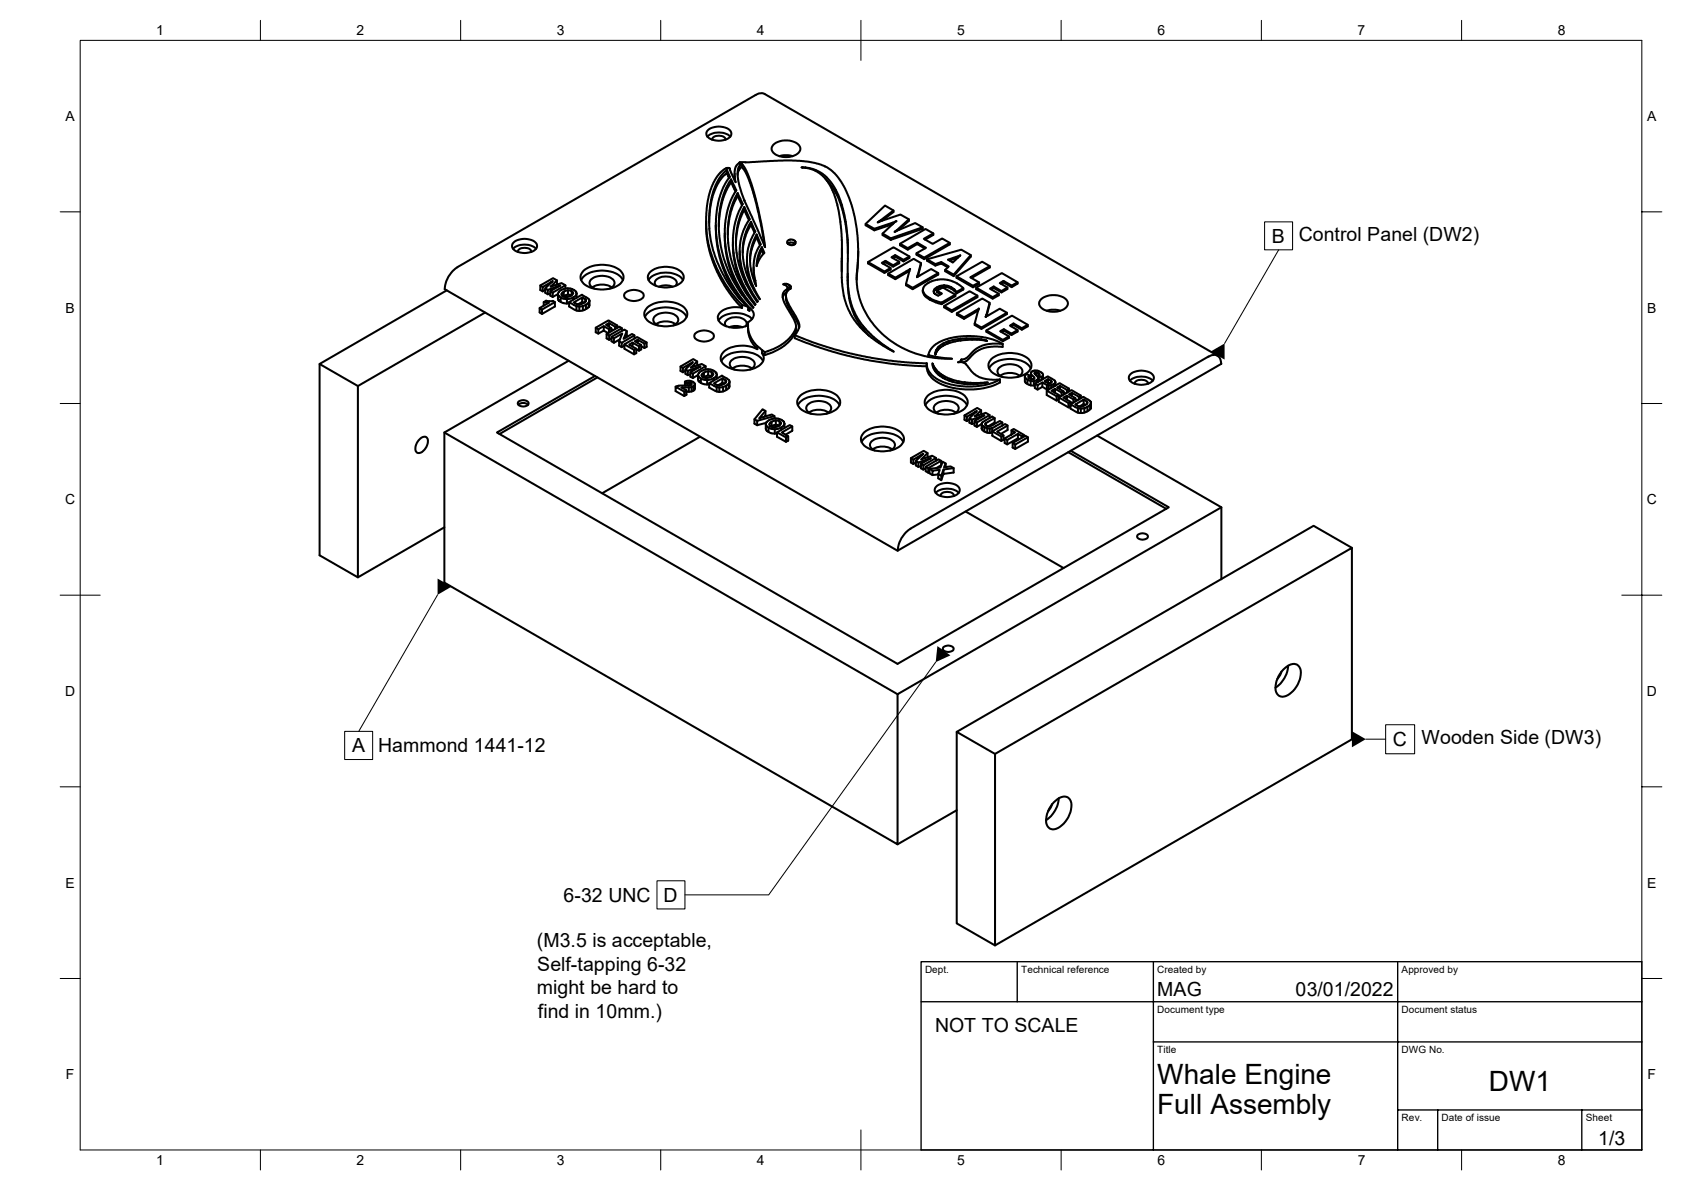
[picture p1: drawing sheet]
<svg xmlns="http://www.w3.org/2000/svg" width="420mm" height="297mm" viewBox="0 0 420 297" stroke-linecap="round" stroke-linejoin="round" font-family="sans-serif">
<g fill="none" stroke="#000" stroke-width=".51">
<path d="M176.6 34.1a4.4 4.4 0 0 1 5.8 0M176.8 32.5a4.4 4.4 0 0 1 5.7 .3 1.52 1.52 0 0 1-1.4 2.1 4.4 4.4 0 0 1-4.6-.9l-.1-.9zM177.8 34.9a1.95 1.95 0 0 1 3-.7l.4 .7M193.1 36.2a4.9 4.9 0 0 1 6.5 .2 1.74 1.74 0 0 1-1.4 2.5 4.8 4.8 0 0 1-5.3-1.1 1.27 1.27 0 0 1 .2-1.6zM194.6 39a5.8 5.8 0 0 1 3.4 0M176.3 55.2l.1 2.6 .3 2.9 .8 3.2 .9 2.4 1.1 2.5 1.9 3.3 1.9 2.6 2 2.1M178.7 56.2l.3 4.8 1.1 4.6 1.6 4.2 2.9 4.7M181 58.2l.1 3.2 .8 4.4 1.4 4 2 3.8M181.5 42.5l.4 .9a1.02 1.02 0 0 1-.2 1.6l-1.5 2.7-1.1 4.2-.4 4.8 .4 4.1 .9 3.7 1.5 4 2 3.7 2.9 3.8a1.95 1.95 0 0 1 .8 1.6l-.4-.4M181.5 42.5v.7l-1.8 1.8-1.6 3.5-.7 3.1-.3 4M181.5 43.2l.5 1.2M181.5 42.5l-1.2 1.1-.9 1.3-1.1 2.3-.6 2.1-.6 4.7v3.4l.4 2.8 1 3.7 2 4.6 2.9 4.5 1.6 1.9 1.8 1.7v.7"/>
<path d="M182.2 42.2v.1M182.5 44.8l1 1.9a1.12 1.12 0 0 1-.2 1.7l-1.4 3.3-.8 3.4-.1 4.1 .3 3.3 1.1 4.2 1.3 3.2 1.1 2.2 1.4 2.2 1.9 2.4-.1 .1-2.5-3-2.6-4.1-1.8-4.1-1.1-4-.5-4.2 .2-5.1 1.1-4.3zM182.5 44.8v.8l-1.2 2.1-.9 2.4-.7 3.2-.2 3.2M182.5 45.5l1.1 2.3M183.4 43.3l.1 1.8M184.2 48.9l1.1 2.3M184.2 48.2l.8 1.8a1.39 1.39 0 0 1-.1 2l-1.3 3.2-.4 2.4-.2 3.9 .2 2.1 .7 2.9 1 3 2 3.8 1.7 2.6-.1 .2-2.7-3.7-1.7-3.1-1.3-3.5-.8-3.8-.3-5.1 .3-2.7 .9-3.4zM184.2 48.2l-.1 .9-.7 1.3-1 2.8-.5 2.3-.2 3M184.7 40.6h.1l-.9 .7-.4 1.1-.1 1.5 .3 1.6-1.1-2.2-.4-1.2-.7-.2-1.7 1.2-1.7 2.5-.8 2-.6 2.6-.3 2.9-.1 3.2 .1 1.9 .7 3.5 1.9 5.3 1.8 3.3 1.4 2.1 2.2 2.8 .9 .9M184.7 40.6l11-.6 5.7 .3 2.8 .6 1.6 .5 1.7 1 1 .9 1.3 1.7 1.5 2.8 1.4 3.5 .7 2.8 .6 3.2 .2 3.4-.2 10.3 .6 3.4 1.2 2.9 1.5 2.6 1.9 2.3 2.5 2.3 2.4 1.7 3.2 1.6 3.6 1.1 3.5 .6h3.3l-3.3-.3-2.6-.6M184.7 40.6h.1M184.7 41.3l.6-.4 .7 1.1 1.7 4.2 1.6 5.7 1.2 5.8 .6 4-5.1-11.4-.8-2.1-.7-2.4-.4-2.3 .2-1.5z"/>
<path d="M185.3 41.7l1.2 1.9 1.5 4 1.6 6.3 1.3 7.5M185.3 40.9v.8l-.8 .6-.3 1.4M185.8 52.4l1.2 2.5M185.8 51.7l1.1 2.4a.49 .49 0 0 1 .2 .8l-1.1 1.7-.9 2.7-.4 2.5v2.4l.5 2.7 .6 1.9 1.5 3.4 1.9 3-.1 .2-1.6-2.5-2-3.9-1-3-.6-3.1-.1-3.6 .4-3 .6-2.5zM185.8 51.7v.7l-.8 1.7-.8 2.8-.4 3.8M187.5 55.4l.7 1.5a1.47 1.47 0 0 1-.3 2l-.7 1.8-.6 2.1v3.6l.4 2.1 .7 2 2 4.1M187.5 55.4v.7l-.9 1.7-.7 1.8-.4 3.5M187.5 56.1l.9 2M187.5 55.4l-1.2 2.3-.5 1.9-.3 2.1v2.6l.4 2.4 .8 2.4 1.3 2.8 1.7 2.8M188.9 58.5l-1 2.2-.6 3.3 .3 3.7 1.2 3.7-.2-1.4M188.9 58.5l.5 1.3a1.34 1.34 0 0 1 0 2l-.8 1.8-.4 1.8v2.5l.4 2.1M188.9 58.5v.8l-1.3 3.2-.3 2.6"/>
<path d="M188.9 59.3l.9 2M196.8 60l.6-.2 .7 .1 .4 .3 .2 .5-.5 .4h-1l-.6-.5zM200.4 41.8l.7 .1M200.4 41.8h-.2h.2M200.4 41.8h.1M200.4 41.8h.7M201.1 41.8v.1M201.1 41.8l2.5 .6 1.3 .7 1.4 1 2.1 2.7 1.5 3.3 1 3.6 .7 5 .1 11.4 .4 4.2 1.3 3.7 1.2 2.1 1.2 1.6M201.1 41.9l1.1 .2 1.5 .6 2.1 1.6 1.5 2 1.4 3.4 .7 2.8 .7 4.8 .2 14 .5 3.1 1 2.9 1.6 2.6 2.1 2.6 3.3 2.7 4.3 2.6-3.6-2.5M206.4 45l1.4 1.6 .8 1.3 1.7 4.2 1.1 5.3 .3 5.8M220.3 55.1l2.8-2.2v-.4l-2.1-1.2-4.8 4.6M220.4 58.3l2 1.2v.4l-2-1.2z"/>
<path d="M222.9 56l-4.6 1.5-2.1-1.3v-.3l2.1 1.2M222.9 55.9v-.3l-4.6 1.5v.4M223.1 52.5l-3.9 3 5.6-1.9 2.1 1.1v.4l-2.5 2.3M223.6 57.7l-.2 .2 5.1-2.2 1.9 1v.4l-8 2.8M223.8 55.2l-.9 .4M223.8 55.2h.1M223.8 55.2l-3.4 3.1M224 57.4l-.4 .3M226.9 54.7l-2.9 2.7v.2M230.4 56.7l-8 2.8M231 59.8l2-1.2v-.3l-1.9-1.2-6.4 3.7M233 58.3l-2.3 1.3 2.2 1.3 2.3-1.4 2 1.1v.4l-6.4 3.7-1.9-1.1v-.4l2.3-1.4-2.2-1.2v.3"/>
<path d="M111.5 72.5l-31.7 18.3v47.8l9.6 5.5v-47.7M114.2 66.7l74.5-43 .8-.4 .8-.1 .6 .3 113.1 65.3M114.2 66.7a6.9 6.9 0 0 0-3.2 5.5l113.1 65.3 80.9-46.7a1.95 1.95 0 0 0-1-2 1.95 1.95 0 0 0-2.2 .2M121.1 78l-31.7 18.4-9.6-5.6M128.1 62.1a4.4 4.4 0 0 1 5.8 0M128.3 60.5a4.4 4.4 0 0 1 5.6 .3 1.52 1.52 0 0 1-1.4 2.1 4.4 4.4 0 0 1-4.5-.9l-.1-.9zM129.3 62.9a1.95 1.95 0 0 1 3-.7l.4 .7M134.9 71.2l.6 .4M135.8 75.4l1.2 .2-2.3 1.3M135.8 76.3v-.9l.6-.3h1.6l.6 .3v1.1l-3.3 1.9-.6-.4v-1.1l.6 .4v1.1M136.1 72l1.9-1.9-2.5 1.5v1.1M136.8 72.3l-.7-.3v1.1l.7 .3 .6-.2"/>
<path d="M137.4 72.7l2.5-1.5-3.1 1.1v1.1M138 73l-.6-.3v1.1l.6 .3 1.3-.7M138.6 75.4l-3.3 1.9M139.1 71v-1l-1-.6-3.2 1.8v1.2l.6 .3 .6-.4M139.1 70l-1.6 1.6 2.7-.9 1 .5v.8M139.3 73.4l.2 .5 .5 .4M139.3 73.4v1.2l.4 .6 1.1 .5h1.3M140 74.3l.8 .3h.8M140 74.3v1.1M140.8 72.8l-.2 1.2M141.2 71.2l-3.2 1.8v1.1M141.6 74.6v1.2"/>
<path d="M141.8 72.5l.9 .2M141.8 72.5v1.1l-1 .3M141.8 72.5l-1 .3M141.8 73.6l.9 .1M142.7 72.7l.3 .2a.91 .91 0 0 1-1 1.1l-1 .1-.6-.2-.2-.6 .6-.5M142.7 72.7v1M143.2 74.2l-.8 .3-.8 .1M143.2 74.2v.6M143.9 76.4l.8 .1M143.9 76.4v1.1M144 73.2l-.2 .5-.6 .5M144 73.2v1.1"/>
<path d="M144 73.2l-.4-.6-.7-.5-1.5-.1-1.5 .5-.5 .4-.1 .5M144.7 76.5v1.1M145.1 69.9a5.6 5.6 0 0 1 5.2-2.4 5.6 5.6 0 0 1 5.2 2.4M145.4 74.3l.8 .4M145.4 75.4l.4 .2M145.5 76.4l-.8 .1M145.5 76.4v1.1M145.7 67.6a7.9 7.9 0 0 1 9.2 0 2.25 2.25 0 0 1-.9 3.8 8.1 8.1 0 0 1-8.3-.6 2.08 2.08 0 0 1 0-3.2zM146.2 75.3l-1.5 .7-1.4-.5 2.1-1.2v1.1l-1.1 .6M146.2 74.7l.1 .3-.1 .3M146.2 74.7v.6M146.3 76l-.8 .4"/>
<path d="M146.3 76v1.1M147 75.6v1.1M147 75.6l-.7 .4M147.2 75.1l-.4-.6-1.5-.9-3.2 1.8M147.2 75.1v1.1l-.2 .5-1.1 .7-.9 .2-1.1-.1-1.8-1v-1.1l1.8 1M147.2 75.1l-.2 .5M147.8 71.8a4.7 4.7 0 0 1 5 0M148.4 72a1.4 1.4 0 0 1-1.2-1.3 1.4 1.4 0 0 1 1.1-1.4 4.5 4.5 0 0 1 5 .8 1.38 1.38 0 0 1-1.1 1.9M156 73.2a3.3 3.3 0 0 1 4.7 .3 1.68 1.68 0 0 1-1.9 1.6 2.8 2.8 0 0 1-2.9-1.1zM161 79.1a5.6 5.6 0 0 1 5.2-2.4 5.6 5.6 0 0 1 5.2 2.4M161.6 76.8a7.9 7.9 0 0 1 9.3 0 2.25 2.25 0 0 1-1 3.8 8.1 8.1 0 0 1-8.3-.6 2.08 2.08 0 0 1 0-3.2zM161.9 69.9a6 6 0 0 1 7.3-1.2l.8 .5 .6 .7"/>
<path d="M162.5 67.7a6.4 6.4 0 0 1 7.8 .4 1.8 1.8 0 0 1-.8 2.8 6.5 6.5 0 0 1-7.3-.6 1.7 1.7 0 0 1 .3-2.6zM163.7 71.3a1.33 1.33 0 0 1 1.1-2 3.3 3.3 0 0 1 4.2 1.1l-.3 .9M164.5 71.5a4.4 4.4 0 0 1 3.4 0M183 60.4l.2 3.9 .7 3 1.2 3.3 1.5 3M184.7 62.7v2.2l.4 2.2 1.4 4.1M185.3 76.1l1.5 .5M185.3 76.8a5.4 5.4 0 0 0-5.9 1.9 2.27 2.27 0 0 0 2 2.7 7 7 0 0 0 5.3-.2M185.3 76.1v.7M186.5 64.8l.2 3.2 1 3.4M186.8 77.3l.3 .3M187.1 76.8a1.92 1.92 0 0 1 1.1 2 1.92 1.92 0 0 1-1.4 1.6M187.8 79.6a6.3 6.3 0 0 0-8.2 .1l-.2 .3"/>
<path d="M188.2 66.7l.1 2.4 .3 1.6v-.7M188.6 70.7v.2M189.7 74.6v.1M190.2 61.7v.7l-.7 1.6-.5 2.3M190.2 62.4l.4 .9M190.2 61.7l.3 .7a.94 .94 0 0 1-.2 1.4l-.6 .8-.8 1.8 .4-2.5zM195.9 70.9l.9 .1 .6 .6a.5 .5 0 0 1-.4 .7l-.7 .9 .1 1.6 .7 1.6 1.6 2.5 .9 2.2-.3 1.4-.8 1.2M195.9 70.9l-.3 .1 1 .6v.6M195.9 70.9v.2M196.3 73.7v1.2l.3 1.1 2.4 4.1 .6 1.6M196.4 73l-.5 .4-.4 .9M196.6 72.2l-.7 .4-.3 .5-.1 1.2 .6 1.8 2.3 4 .4 1.1v.6l-1.3 2.1-1.8 1.8-2.7 1.5-2 .7"/>
<path d="M196.6 72.2v.5M196.6 71.6l.7 .5M196.7 71.9v.7M196.7 60.8l.5-.3h.7l.6 .4M210.2 62v5.7M211.7 68.3l.1 4.8 .7 3.2 1 2.8 2.3 3.4v-.8M214.3 62.7l-.4 7.1M216.7 65.4l4.2 2.4M221.1 65.4v-.3l1.9 1.1M221.8 68.3l6.3-3.7 1.9 1.1-.8 3.4M222.4 66.9l-1.5 .9v.3M222.9 64.4l.6-.3 2.1 1.1 1.5-.8v-.4l-4-2.3-6.4 3.7v.3l4.2 2.4 1.5-.8v-.4l-2.2-1.3 .9-.5"/>
<path d="M223.5 63.7l-.9 .5 1.9 1.1v.4l-1.5 .8-1.9-1.1-.6 .4M223.5 64.1v-.4l2.1 1.2M224.5 65.3l-1.5 .9v.3M226.2 70.9l1.7 .9M226.7 61.9l-2-1.1v.4l2 1.1 2.3-1.4 1.9 1.1M227.1 67.6l-3.5 2.1-1.8-1v-.4l1.8 1M227.1 64l-1.5 .9v.3M227.2 67.1l-1 4.1 1.7 1 6.4-3.7v-.3l-1.8-1.1-3.5 2.1M227.2 67.1l-3.6 2.2v.4M227.2 67.1v.1M228.9 63.2l1.9 1.1M229 69.1v.1"/>
<path d="M229 60.6l-2.3 1.3v.4M229.2 68.6l-.2 .6M230 65.7l-.8 3.3M230.4 72.4l.4 1.3 .6 .6 1.4 .8 2.3 .8M230.4 72.4l.6 1.1 1.2 .9M231.5 64.7l8.5-2.4 2.4 1.4v.4l-4.3 4.8-2.1-1.2v-.3l.9-.9-1.9-1.1v.4M232.2 74.4v.4M232.2 74.4l1.5 .7M233.2 72.9l.2-.5 .7-.4 1.7-.4 1.4 .3 1.1 .7 .5 .6 1.7-.9v-.4l-1.7 1v.3M233.6 65.9l-2.1-1.2v.4l2.1 1.2 1.4-.5 1.7 .9M233.7 75.1v.4M233.7 75.1l1.4 .4"/>
<path d="M234 71.7l-.6 .5a.89 .89 0 0 0-.2 .9 .89 .89 0 0 0 .8 .6l.3 .1 .9-.5-1.2-.7v.3l.9 .5M234 72.6l1.4-.8 3.1 1.7v.4l-3.4 2M234 71.7v.4M234.3 68.2l-6.4 3.6v.4M235 65.4l-1.4 .5v.4M235.1 75.5v.4M235.8 71.2l1.7 .5M235.8 76.4l6.3-3.7 2 1.1v.4l-6.4 3.7-1.9-1.2zM235.8 76.4l1.9 1.1M235.8 71.2v.4M235.8 71.2l-1.1 .2-.7 .3M236 67.4l2.1 1.1"/>
<path d="M237.2 60.6l-6.4 3.7v.4M237.5 71.7l.8 .5M237.5 71.7v.4M238.3 72.2l.5 .7M238.3 72.2v.4M238.5 73.5l-3.4 2M238.8 69l4.2 2.3M238.9 78.2l6.4-3.7 1.8 1.1-.8 3.4M239.1 64.3l-2 .7M239.4 63.9v.2M239.7 63.8l-1.8 1.7-1.2-.7 2.7-.9M239.7 63.8l-.3 .1"/>
<path d="M240.5 71.9l-1-.8-1.7-.9-1.7-.4-1.4-.1-1.7 .4-1.3 .6-.9 .8-.4 .9M242.4 63.7l-4.3 4.8v.4M243.8 71.8l4.1 2.4M244.1 73.8l-6.4 3.7v.4M244.3 77.5l-3.6 2.1-1.8-1v-.4l1.8 1M244.4 77.1l-1 4 1.7 1 6.3-3.7v-.3l-1.8-1.1-3.5 2.1M244.4 77l-3.7 2.2v.4M244.5 70.5l-1.5 .8v.4M246.1 79v.1M246.3 78.5l-.2 .6M247.1 75.6l-.8 3.3M247.1 66.4l-4.8 2.8 2.2 1.3v.4l-1.5 .8-4.2-2.4v-.3l6.4-3.7 1.9 1.1v.4l-4.5 2.6"/>
<path d="M248.1 71.9v-.4l2 1.1M249.4 73.3l-1.5 .9v.3M249.9 70.8l.7-.3 2 1.2 1.5-.9v-.4l-4-2.2-6.3 3.6v.4l4.1 2.3 1.5-.8v-.4l-2.2-1.2 .9-.6M250.6 70.1l-1 .6 1.9 1.1v.3l-1.4 .9-2-1.1-.6 .3M250.6 70.5v-.4l2 1.2M251.4 78.1l-6.3 3.6v.4M251.5 71.8l-1.4 .8v.4M254.1 70.4l-1.5 .9v.4M259.9 74.8a4.9 4.9 0 0 1 6.5 .3 1.74 1.74 0 0 1-1.4 2.4 4.8 4.8 0 0 1-5.3-1.1 1.27 1.27 0 0 1 .2-1.6zM261.4 77.6a5.8 5.8 0 0 1 3.4 0M142 90l-31 17.9v37.5l113.1 65.3v-37.4l80.9-46.7M148.5 93.9l-24.4 14 100 57.8 67.7-39.1-24.4-14.1"/>
<path d="M148.8 81.8l.6 .4M149.2 94.2l-24.5 14.1M150.7 81.4l-1.3 .8v1.1M151.5 83.4l.6 .3M152.1 81.5v-.9l1.5 .9M152.1 80.6l-.8 .5 1.3 .8v.8M152.1 82.2l-1.4-.8v1.1M152.6 81.9l-.5 .3v.8M152.6 82.1l.5 .3M152.7 84.1l.6 .4M154.1 81.8v-.6l-2.2-1.2-3.1 1.8v1.1l.6 .4 1.3-.8 1.1 .6M154.1 81.2l-.5 .3v.6"/>
<path d="M154.6 85.2l.8-2-2.1 1.3v1.1M155.2 85.6l-.6-.4v1.1l.6 .4 .7-.4M155.3 82.6v-.7l-.7-.4-3.1 1.9v1.1l.6 .3 .6-.3M155.3 81.9l-3.2 1.8v1.1M155.9 85.9l2.4 1.4M156.3 84.2l.2-.5v-1.1l-.6-.3-3.2 1.8v1.1l.6 .4 1.5-.9M156.5 82.6l-.8 2 2.1-1.2 .6 .3v.8M157.9 85.5l-.8 .5 1.8 1v1.1l-.6 .3-2.4-1.4v-1.1l3.2-1.8 2.4 1.4v1.1l-.6 .3-.8-.5M158.4 83.7l-3.2 1.9v1.1M158.9 87l-.6 .3v1.1M159.2 84.8l-.7 .4 1.6 .9v1.1l-.5 .3-.7-.4M159.2 85.6v-.8l1.7 1"/>
<path d="M159.6 86.4l-1.7-.9v1M160.1 86.1l-.5 .3v1.1M161.5 85.5l-.6 .3v1.1M163.7 80.9a4.7 4.7 0 0 1 5 0M164.3 81.2a1.4 1.4 0 0 1-1.2-1.3 1.4 1.4 0 0 1 1.1-1.5 4.5 4.5 0 0 1 5 .8 1.38 1.38 0 0 1-1.1 2M169.9 91.5l.6 .3M170.5 96.7h1.5M170.5 96.7h-.3l1.2 .7M170.5 96.7v.2M170.9 97.7l-2.2-1.2v1.1l2.2 1.2 .5-.3v-1.1l-.5 .3v1.1M171 96.2v-1l.6 .4v.6M171 95.2l.6-.2 1 .1 .6 .3 .3 .5"/>
<path d="M171.2 92.2l1.8-1.8-2.5 1.4v1.1M171.7 92.5l-.5-.3v1.1l.5 .3 .7-.2M172 96.7v1.1M172.1 95.5l-.5 .1M172.1 95.5v.7M172.1 95.5l.4 .1M172.4 92.9l2.5-1.5-3.2 1.1v1.1M172.5 96.1l-2.6 .1-1.2 .3M172.5 95.6l.2 .2-.2 .3M172.5 95.6v.5M172.7 96.6l-.7 .1M172.7 96.6v1.1"/>
<path d="M173 93.3l-.6-.4v1.1l.6 .4 1.3-.8M173.1 96.4l-.4 .2M173.1 96.4v1.1M173.5 95.9v1.1l-.2 .4-.8 .3-1.1 .1M173.5 83.3a3.3 3.3 0 0 1 4.7 .3 1.68 1.68 0 0 1-1.9 1.6 2.8 2.8 0 0 1-2.9-1.1zM173.5 95.9l-.4 .5M174.1 91.2v-1l-1-.6-3.2 1.9v1.1l.6 .3 .7-.4M174.1 90.2l-1.6 1.6 2.7-1 1 .6v.8M174.3 93.6v1.1l.3 .6 1.3 .6h1.2M174.3 93.6l.2 .5 .5 .4M175 94.5v1.1M175 94.5l1.6 .4"/>
<path d="M175.8 93l-.2 1.2M176.2 91.4l-3.2 1.9v1.1M176.6 94.9v1.1M176.8 92.7l.9 .2M176.8 92.7v1.1l-1 .3M176.8 92.7l-1 .3M176.8 93.8l.8 .1M177.7 92.9v1M177.7 92.9a.66 .66 0 0 1 .3 .7 .66 .66 0 0 1-.7 .5l-.9 .3-.8-.2a.6 .6 0 0 1-.4-.7 .6 .6 0 0 1 .6-.5M178.2 94.4v.6M178.2 94.4l-.7 .3-.9 .2M178.9 96.6l.7 .1"/>
<path d="M178.9 96.6v1.1M179 93.5l-.3-.6-.5-.4-1.6-.3-1.5 .4-.6 .5-.2 .5M179 93.5v1M179 93.5l-.2 .4-.6 .5M179.6 96.7v1.1M180.1 90.1a5.6 5.6 0 0 1 5.2-2.3 5.6 5.6 0 0 1 5.2 2.3M180.4 94.4l.7 .6M180.4 95.5l.4 .3M180.6 96.6v1.1M180.6 96.6l-1 .1M181.1 95l.2 .1-.1 .4-1.1 .6-.7 .1-1.1-.5 2.1-1.3v1.1l-1.1 .7M181.1 95v.5"/>
<path d="M181.3 81.4a1.26 1.26 0 0 1-.1-1.3 1.26 1.26 0 0 1 1.1-.7 3.2 3.2 0 0 1 4.1 1.2l-.3 .8M181.3 96.3v1.1M181.3 96.3l-.7 .3M181.9 95.8v1.1M181.9 95.8l-.6 .5M182.1 81.7a4.2 4.2 0 0 1 3.3 0M182.2 95.3v1.2l-.3 .4-.9 .6-1.3 .3-1-.2-1.6-.9v-1.1l1.8 1M182.2 95.3l-.3-.5-1.6-1-3.2 1.8M182.2 95.3l-.3 .5M182.8 92a4.7 4.7 0 0 1 5 0M183.4 92.2a1.4 1.4 0 0 1-1.2-1.3 1.4 1.4 0 0 1 1.1-1.4 4.5 4.5 0 0 1 5 .8 1.38 1.38 0 0 1-1.1 1.9M186.8 81.2v1.4l.3 1.5 .6 1.2 1.4 1.8"/>
<path d="M186.8 80.4v1.5l.3 1.5 .7 1.4 1.3 1.6v.7M189.1 87.2a7.9 7.9 0 0 0-8.5 .8 2.12 2.12 0 0 0 .8 3.4 7.9 7.9 0 0 0 8.5-.5 1.98 1.98 0 0 0 .4-2.8M189.1 86.4l1.2 1M190.3 88.1l.7 .5M190.3 87.4l.7 .5M190.3 87.4v.7M191 87.9v.7M198.5 83.7l7.9 2.9 8 2.1 9.1 1.5 7.9 .5M198.5 83.7v.7l2.9 1.2 5.4 1.9 4.7 1.3 5.5 1.2 5.6 .8 8.8 .6 .4 1.8 1.1 1.4 2.4 1.4 2.8 .9 2.8 .3h2.3l2.2-.3 2.3-.5 1.4-.6 .6-.3v-.8M198.8 81.5v1l-.4 .9-1.7 2.2-2.3 1.6-1.7 .9-1.7 .5M199.8 98.8a7.9 7.9 0 0 1 9.2 0 2.25 2.25 0 0 1-.9 3.8 8.1 8.1 0 0 1-8.3-.6 2.08 2.08 0 0 1 0-3.2zM215.8 81.7l2 2.2 1.7 1.4"/>
<path d="M215.8 82.5l1.3 1.4M219.5 85.3v.3M231.4 90.7l.1 1 .4 1 1.2 1.3 2 1.2 2.5 .8 3.5 .5 2.5-.1 3.7-.6 2.4-1.1M231.4 90.7v.7M231.6 98.8a7.9 7.9 0 0 1 9.3 0 2.25 2.25 0 0 1-1 3.8 8.1 8.1 0 0 1-8.3-.6 2.08 2.08 0 0 1 0-3.2zM231.8 88.6v.5M233.5 91.9l.3 .4M233.5 91.9l-.7-1.2 .2 .9 .5 1.1 1.3 1.2M233.5 91.9v.7M233.6 88.1v.4M233.8 92.3v.6M233.8 92.3l.6 .7"/>
<path d="M233.8 87.3l-.2 .8M233.8 87.3v.6M234 87l-.2 .3M234 87v.6M234.2 86.7l-.2 .3M234.2 86.7v.6M234.4 93v.6M234.4 93l.5 .3M234.8 93.9l1.5 .8 1.2 .5M234.9 93.3l.4 .3M234.9 93.3v.6M235.3 93.6l.6 .4"/>
<path d="M235.3 93.6v.6M235.5 85.7l-1.3 1M235.5 85.7v.5M235.9 94l1.3 .5M235.9 94v.5M236.8 85.2v.5M236.8 85.2l-1.3 .5M237.2 94.5l.3 .2M237.2 94.5v.6M237.5 95.2l2.6 .6 2.3 .1M237.5 95.2v-.5l.4 .1v.5M237.9 94.8l1.5 .4"/>
<path d="M239.4 95.2l1.5 .2M239.4 95.2v.4M239.8 84.5l-3 .7M239.8 84.5v.5M239.8 84.5h3.3l2 .2M240.1 89.8v.6M240.9 95.4l1.5 .1M240.9 95.4v.4M242.4 95.5v.4M242.4 95.5l.7 .1M242.4 95.9h.7M243.1 95.6l3.5-.1-3.5 .4"/>
<path d="M243.1 95.6v.3M243.4 80.8l1.7 .9M245.1 84.7v.2M245.1 84.7l1.2 .3M246.3 85l.2 .1zM246.3 82.5l4.1 2.3M246.3 85l-1.9-.2h-2.5l-2.3 .2-2.2 .5-2.2 .9-1.2 1.1-.4 1v-.4M247 91.9a5.6 5.6 0 0 1 5.2-2.3 5.6 5.6 0 0 1 5.2 2.3M247.6 89.6a7.9 7.9 0 0 1 9.2 0 2.25 2.25 0 0 1-.9 3.8 8.1 8.1 0 0 1-8.3-.6 2.08 2.08 0 0 1 0-3.2zM249.7 93.8a4.7 4.7 0 0 1 5 0M250.3 94.1a1.4 1.4 0 0 1-1.3-1.4 1.4 1.4 0 0 1 1.1-1.4 4.5 4.5 0 0 1 5 .8 1.38 1.38 0 0 1-1 2M250.4 85.9v.7l-2.9-.1-2.3 .5-1.7 1-2.2 2.1-.8 .3"/>
<path d="M250.4 85.9l-2.4-1.1-2.7-.7-2.9-.2-3.5 .2-2.9 .7-2.2 1-1.3 1.2-.7 1.6M250.4 85.9l-2.6-.1-2.4 .4-1.6 .8-2.3 2.2-.9 .5a.49 .49 0 0 0-.7 .4l-.7 .3h1l.8 .3 2.2 2.6 1.4 .8 2.1 .6h3M250.7 82.5v-.3l1.9 1.1M251.9 83.9l-1.5 .9v.4M252.5 81.4l.6-.3 2 1.2 1.5-.9v-.3l-3.9-2.3-6.4 3.7v.3l4.1 2.4 1.5-.9v-.4l-2.2-1.2 1-.5M253.1 80.7l-.9 .6 1.9 1.1v.4l-1.5 .8-1.9-1.1-.7 .4M253.1 81.1v-.4l2 1.2M254.1 82.4l-1.5 .9v.3M255.9 94.1l.4-.8 .7 .4v.7M255.9 94.1v1.1l.3 .5 1.1 .5h1.1M255.9 94.1l.6 .6M256.5 94.7l.8 .4"/>
<path d="M256.5 94.7v1.1M256.6 81.1l-1.5 .8v.4M257 93.7a.64 .64 0 0 0 .1 .8 .64 .64 0 0 0 .8 .1 .26 .26 0 0 0 .3-.1 .26 .26 0 0 0 0-.3M257.3 95.1h.8M257.3 95.1v1.1M257.4 93.2v-.2l.4-.4 .9-.1 1.2 .4 .5 .6M257.4 93.2l.2 1.4M257.4 93.2l.8 1M258.1 95.1v1.1M258.2 94.2v.3M258.4 93l-.1 .2 .4 .4M258.4 93v.3"/>
<path d="M258.4 95.8l.7 .3M258.7 92.9l-.3 .1M258.7 92.9l.5 .2M258.7 92.9v.7M258.7 93.6a.72 .72 0 0 1 .4 1.1l-.3 .2M258.8 94.9v.6M258.8 94.9l-.7 .2M259.2 94.2l.2 .1M259.2 94.4v.9M259.2 93.1l.3 .3-.1 .3M259.2 93.1v1.1M260.1 94.8v-.7l-.7-.4v1.1l.3 .2"/>
<path d="M260.3 95.5l-1.2 .6v1.1M260.4 93.5v1.1M260.4 93.5l-.3 .6M260.8 95.1l.9-.5v1zM261.4 97.5l2.4 1.4M261.4 96.1h.5M261.4 96.1l-1.1-.6v1.1M261.4 96.1v1.1M261.7 94.6l.8 .5M261.9 96.1v1.1M261.9 96.1h.6M262.5 95.1v.4l-.8 .1"/>
<path d="M262.5 95.1v.4M262.5 96.1v.8M263.1 95.9v.6M263.1 95.9l-.6 .2M263.4 97l-.8 .5 1.7 1.1v1.1l-.5 .3-2.4-1.4v-1.1l3.2-1.9 2.3 1.4v.7M263.5 95.4l-.4 .5M263.5 95.4a.82 .82 0 0 0-.9-.9l-1-.6-3.2 1.9v1.1l.7 .3 1.2-.6 1.5 .6M263.5 95.4v.9M263.5 95.3v1M264.3 98.6l-.5 .3v1.1M264.3 98.7l.5 .2M264.4 99.2l2.4 1.4"/>
<path d="M264.7 97.2v-.9l1.7 1M264.7 96.3l-.8 .4 1.7 1v.8M265 98l-1.6-1v1M265.6 97.7l-.6 .3v.8M265.6 97.9l.4 .3M266.4 98.8l-.9 .4 1.8 1.1v1.1l-.5 .3-2.4-1.4v-1.1l3.1-1.8 2.4 1.3v.7M266.9 97l-.5 .3v.7M267.6 98.8v-.8l1.8 1M267.6 98l-.7 .4 1.6 1v.8M268 99.7l-1.6-.9v.9M268.5 99.4l-.5 .3v.8M268.5 99.7l.5 .2"/>
<path d="M269.9 98.7l-.5 .3v.7M270.6 99.7l.8 .5M282.1 95a4.4 4.4 0 0 1 5.8 0M282.3 93.4a4.4 4.4 0 0 1 5.7 .3 1.52 1.52 0 0 1-1.4 2.1 4.4 4.4 0 0 1-4.6-.9l-.1-.9zM283.3 95.8a1.95 1.95 0 0 1 3-.6l.4 .6M301.8 89l-74.5 43a6.9 6.9 0 0 0-3.1 5.5M104.6 109.9l.3-.4a1.1 1.1 0 0 1 1.5-.4 1.1 1.1 0 0 1 .4 1.5 2.57 2.57 0 0 1-2.7 2.4 2.29 2.29 0 0 1 .5-3.1zM111 107.9l113.1 65.4M129.5 100.2a1.7 1.7 0 0 1 2.5 .5 1.58 1.58 0 0 1-2.3 .5l-.4-.3zM129.5 101a1.87 1.87 0 0 1 2.3 0M174.8 109l-24.4 14.1M188.4 104.6l.7 .4"/>
<path d="M190.8 104l.3-.3v-1.1l-.7-.4-2 2.4v1.1l.7 .4 2.2-.6M191.1 102.6l-1.5 1.8 3.1-.9 .7 .3v.6M191.2 105.8v1.3l.4 .6 1.1 .5h1.3M191.2 105.8l.2 .5 .5 .4M191.9 106.7v1.1M191.9 106.7l.8 .4h.8M192.7 105.3l-.2 1.2M193.4 103.8l-4.3 1.2v1.1M193.5 107.1v1.1M193.7 104.9l.9 .3M193.7 104.9v1.1l-1 .4M193.7 104.9l-1 .4"/>
<path d="M193.7 106l.9 .2M194 107.9l2.3 1.3M194.6 105.2v1M194.6 105.2a.59 .59 0 0 1 .4 .6 .59 .59 0 0 1-.6 .5l-1 .3-.8-.1a.62 .62 0 0 1-.5-.6 .62 .62 0 0 1 .6-.6M195.1 106.7v.6M195.1 106.7l-.7 .3-.9 .1M195.9 105.7l-.2-.4-.5-.5-.9-.3-1-.1-1.5 .6-.4 .4-.2 .4M195.9 105.7v1.1M195.9 105.7l-.2 .6-.6 .4M196.8 108.9l-.5 .3v1.1M197.8 106.4l-2.6 1.5 1.6 1v1.1l-.5 .3-2.3-1.3v-1.1l3.2-1.8 .6 .3v1.1l-1.7 1M199.2 101.1a5.6 5.6 0 0 1 5.2-2.3 5.6 5.6 0 0 1 5.2 2.3"/>
<path d="M201.9 103a4.7 4.7 0 0 1 5 0M202.5 103.3a1.4 1.4 0 0 1-1.2-1.4 1.4 1.4 0 0 1 1.1-1.4 4.5 4.5 0 0 1 5 .8 1.38 1.38 0 0 1-1.1 2M215.1 110.3a5.6 5.6 0 0 1 5.2-2.3 5.6 5.6 0 0 1 5.3 2.3M215.7 107.9a7.9 7.9 0 0 1 9.3 0 2.25 2.25 0 0 1-1 3.9 8.1 8.1 0 0 1-8.3-.6 2.08 2.08 0 0 1 0-3.3zM217.8 112.2a4.7 4.7 0 0 1 5 0M218.4 112.4a1.4 1.4 0 0 1-1.2-1.3 1.4 1.4 0 0 1 1.1-1.4 4.5 4.5 0 0 1 5 .8 1.38 1.38 0 0 1-1.1 1.9M227.5 114.3l.5 .4M228.7 115.1l1.8-1.9-2.5 1.5v1.1M229.3 115.4l-.6-.3v1.1l.6 .3 .7-.2M230 115.8l2.5-1.5-3.2 1.1v1.1M230.5 116.1l-.5-.3v1.1l.5 .3 .6-.3M231.1 101.1a5.6 5.6 0 0 1 5.2-2.3 5.6 5.6 0 0 1 5.2 2.3"/>
<path d="M231.1 116.5l.7 .3M231.6 114.1v-1l-1-.6-3.1 1.8v1.1l.5 .4 .7-.4M231.6 113.1l-1.6 1.6 2.7-1 1 .6v.7M232.1 117l.7 .5M233.7 114.3l-3.2 1.8v1.1M233.8 116.8l1.2-.7v-1.1l-.7-.4-3.2 1.9v1.1l.7 .4 .3-.2M233.8 103a4.7 4.7 0 0 1 5 0M234.3 118.3l.4-1-1.9 .2v1.1M234.4 103.3a1.4 1.4 0 0 1-1.3-1.4 1.4 1.4 0 0 1 1.1-1.4 4.5 4.5 0 0 1 5 .8 1.38 1.38 0 0 1-1 2M235 115l-3.2 1.8v1.2M235.6 117.2l-.6 1.5v1.1M236.1 115.7l-.4 .9 1.7-.2 .7 .4v1.1l-2.5 .4-.6 1.5-.7-.4v-1.1l.7 .4"/>
<path d="M236.1 116.6v-.9l-.7-.5-.6 1.5-2.7 .3v1.1l.7 .5 1.5-.2M238.1 116.8l-2.5 .4v1.1M240.8 103.7l.6 .3M242.1 104.4l1.8-1.8-2.5 1.4v1.1M242.7 104.7l-.6-.3v1.1l.6 .3 .6-.2M243.3 105.1l2.5-1.5-3.1 1.1v1.1M243.9 105.5l-.6-.4v1.1l.6 .4 1.2-.8v1.3l.4 .4 .7 .4 .8 .2 .7-.1v-1.2M245 103.4v-1l-1-.6-3.2 1.9v1.1l.6 .3 .7-.4M245 102.4l-1.6 1.6 2.7-1 1 .6v.8M245.2 106.1v1.1M245.2 106.1l.6 .5M245.2 106.1l-.1-.4 .3-.3 2.3-1.4 .7 .4v1.1l-1.7 .9"/>
<path d="M245.8 106.6v1.1M245.8 106.6l.7 .3M246.1 105.7v.4M246.1 105.7l-.1 .3 .2 .2 1 .2 2.4-1.3 .7 .4v.8M246.5 106.9v1.1M246.5 106.9l.6 .1M247.1 103.6l-3.2 1.9v1.1M247.1 107v1.1M247.7 106.8l-.6 .2M247.8 107.7l2.2 1.3M248.4 104.4l-2.3 1.3M250.3 105.5l-2.6 1.3"/>
<path d="M250.6 108.7l-.6 .3v1.1M250.9 109.4l.6 .4M251.6 106.2l-2.6 1.5 1.6 1v1.1l-.6 .3-2.2-1.3v-1.1l3.2-1.9 .6 .4v1.1l-1.7 1M252.6 108.5v-1.1l.9 .5-2.6 1.5v1.2l.6 .3 2.7-1.5 .4 .2M252.6 107.4l.5-.3 2.6 1.4v.5M252.9 110.6l3.1-1.8 .7 .3v1.1l-3.2 1.9-.6-.4zM252.9 110.6l.6 .4M254.2 108.3l-2.7 1.5v1.1M255.1 108.8l-.9-.5v1.1M255.7 108.5l-.6 .3v.5M256.7 109.1l-3.2 1.9v1.1M266.7 112.9l24.5 14.1"/>
<path d="M267.3 100.3l-.5 .3v1.1M267.3 100.4l.5 .2M269.2 101.9l.7 .1M269.2 101.9v1.1M269.9 102v1.1M270.6 100.8l.4 .3M270.8 101.9v1.1M270.8 101.9l-.9 .1M271.4 100.2v.6l-1.2 .7h-.6l-1.1-.5 2.1-1.3v1.1l-1.1 .7M271.4 100.2v.6M271.5 101.5v1.2M271.5 101.5l-.7 .4"/>
<path d="M272.2 101l-.7 .5M272.2 101v1.2M272.4 100.6l-.4-.7-1.5-.8-3.2 1.8M272.4 100.6l-.2 1.5-.7 .6-1.2 .4-1.4-.2-1.6-.9v-1.1l1.9 1M272.4 100.6l-.2 .4M273.9 108.7l31.1 17.9v18M111 131.6l-21.6 12.5M233.6 123a4.4 4.4 0 0 1 5.8 0M233.8 121.4a4.4 4.4 0 0 1 5.7 .3 1.52 1.52 0 0 1-1.4 2.1 4.4 4.4 0 0 1-4.5-.9l-.2-.9zM234.8 123.8a1.95 1.95 0 0 1 3.1-.7l.3 .7M241.1 127.7l24.5 14.1M284.1 133.5a1.7 1.7 0 0 1 2.5 .4 1.58 1.58 0 0 1-2.3 .6l-.3-.4z"/>
<path d="M337.6 136.7l-9.6-5.5-89.1 51.5 9.6 5.5M235.6 161.5a1.7 1.7 0 0 1 2.5 .4 1.58 1.58 0 0 1-2.3 .6l-.3-.4zM320 167.6l-.4 1-.7 .9M320.4 167.2a3.1 3.1 0 0 1 3.5-1.3 3.1 3.1 0 0 1 .7 3.7 5.9 5.9 0 0 1-4.4 4.3 2.07 2.07 0 0 1-1.7-2.7l.2-1.2 .5-1.2zM321.6 166.2a7 7 0 0 1-3.1 5.4M238.9 182.7v47.8l9.6 5.5M248.5 188.2l89.1-51.5v47.8l-89.1 51.5zM264.4 199.2a7 7 0 0 1-3.2 5.5M238.9 202.2l-14.8 8.5M262.7 200.7l-.4 1-.6 .8M263.1 200.3a3.1 3.1 0 0 1 3.5-1.3 3.1 3.1 0 0 1 .7 3.7 5.9 5.9 0 0 1-4.4 4.3 2.07 2.07 0 0 1-1.7-2.7l.3-1.2 .5-1.2z"/>
</g>
<g fill="none" stroke="#000" stroke-width=".25">
<path d="M20 10.1h390v276.9h-390zM65 5.1v5M115 5.1v5M165 5.1v5M215 5.1v10M265 5.1v5M315 5.1v5M365 5.1v5M15 52.9h5M315.8 55.4h6.9v7h-6.9zM410 52.9h5M319.3 62.4l-13.5 23.3"/>
<path d="M15 100.7h5M410 100.7h5M15 148.5h10M109.3 148.5l-19.7 34M405 148.5h10M233.6 165.3l-41.7 58.1h-20.9M15 196.4h5M86.1 182.5h6.9v7.1h-6.9zM341 184.5h5M346 180.9h7.2v7.2h-7.2zM410 196.4h5M164 219.8h7v7.1h-7z"/>
<path d="M15 244.2h5M410 244.2h5M65 287v5M115 287v5M165 287v5M215 282v10M265 287v5M315 287v5M365 287v5"/>
</g>
<path d="M230 240h180v47h-180zM230 250h180M254 240v10M288 240v47M349 240v47M288 260.1h122M349 277h61M359 277v10M395 277v10" fill="none" stroke="#000" stroke-width=".34"/>
<path d="M302.3 87.8l3.5-2.1v4zM109.3 144.4l3.4 2-3.4 2.1zM234.1 161.2l3.2 2.4-3.7 1.7zM337.6 182.5l3.4 2-3.4 2z" fill="#000"/>
<g font-size="7">
<text x="289" y="270.6">Whale Engine</text>
<text x="371.7" y="272.3">DW1</text>
<text x="289" y="278">Full Assembly</text>
</g>
<g font-size="4.9">
<text x="317.6" y="60.6">B</text>
<text x="324.3" y="60.1">Control Panel (DW2)</text>
<text x="355" y="185.8">Wooden Side (DW3)</text>
<text x="87.9" y="187.8">A</text>
<text x="94.4" y="187.8">Hammond 1441-12</text>
<text x="347.8" y="186.3">C</text>
<text x="140.7" y="225.1">6-32 UNC</text>
<text x="165.7" y="225.1">D</text>
<text x="134.1" y="236.5">(M3.5 is acceptable,</text>
<text x="134.2" y="242.4">Self-tapping 6-32</text>
<text x="134.1" y="248.2">might be hard to</text>
<text x="289" y="248.5">MAG</text>
<text x="323.5" y="248.5">03/01/2022</text>
<text x="134.3" y="254.1">find in 10mm.)</text>
<text x="233.5" y="257.5">NOT TO SCALE</text>
<text x="399.1" y="285.7">1/3</text>
</g>
<g font-size="3.5">
<text x="39" y="8.8">1</text>
<text x="89" y="8.8">2</text>
<text x="139" y="8.8">3</text>
<text x="189" y="8.8">4</text>
<text x="239" y="8.8">5</text>
<text x="289" y="8.8">6</text>
<text x="339" y="8.8">7</text>
<text x="389" y="8.8">8</text>
<text x="16.3" y="30.2">A</text>
<text x="411.3" y="30.2">A</text>
<text x="16.3" y="78.1">B</text>
<text x="411.3" y="78.1">B</text>
<text x="16.3" y="125.9">C</text>
<text x="411.2" y="125.9">C</text>
<text x="16.3" y="173.7">D</text>
<text x="411.2" y="173.7">D</text>
<text x="16.3" y="221.5">E</text>
<text x="411.3" y="221.5">E</text>
<text x="16.4" y="269.4">F</text>
<text x="411.4" y="269.4">F</text>
<text x="39" y="290.8">1</text>
<text x="89" y="290.8">2</text>
<text x="139" y="290.7">3</text>
<text x="189" y="290.8">4</text>
<text x="239" y="290.7">5</text>
<text x="289" y="290.7">6</text>
<text x="339" y="290.7">7</text>
<text x="389" y="290.7">8</text>
</g>
<g font-size="2.5">
<text x="231" y="242.8">Dept.</text>
<text x="255" y="242.8">Technical reference</text>
<text x="289" y="242.8">Created by</text>
<text x="350" y="242.8">Approved by</text>
<text x="289" y="252.9">Document type</text>
<text x="350" y="252.9">Document status</text>
<text x="289" y="262.8">Title</text>
<text x="350" y="262.8">DWG No.</text>
<text x="350" y="279.8">Rev.</text>
<text x="360" y="279.8">Date of issue</text>
<text x="396" y="279.8">Sheet</text>
</g>
</svg>
